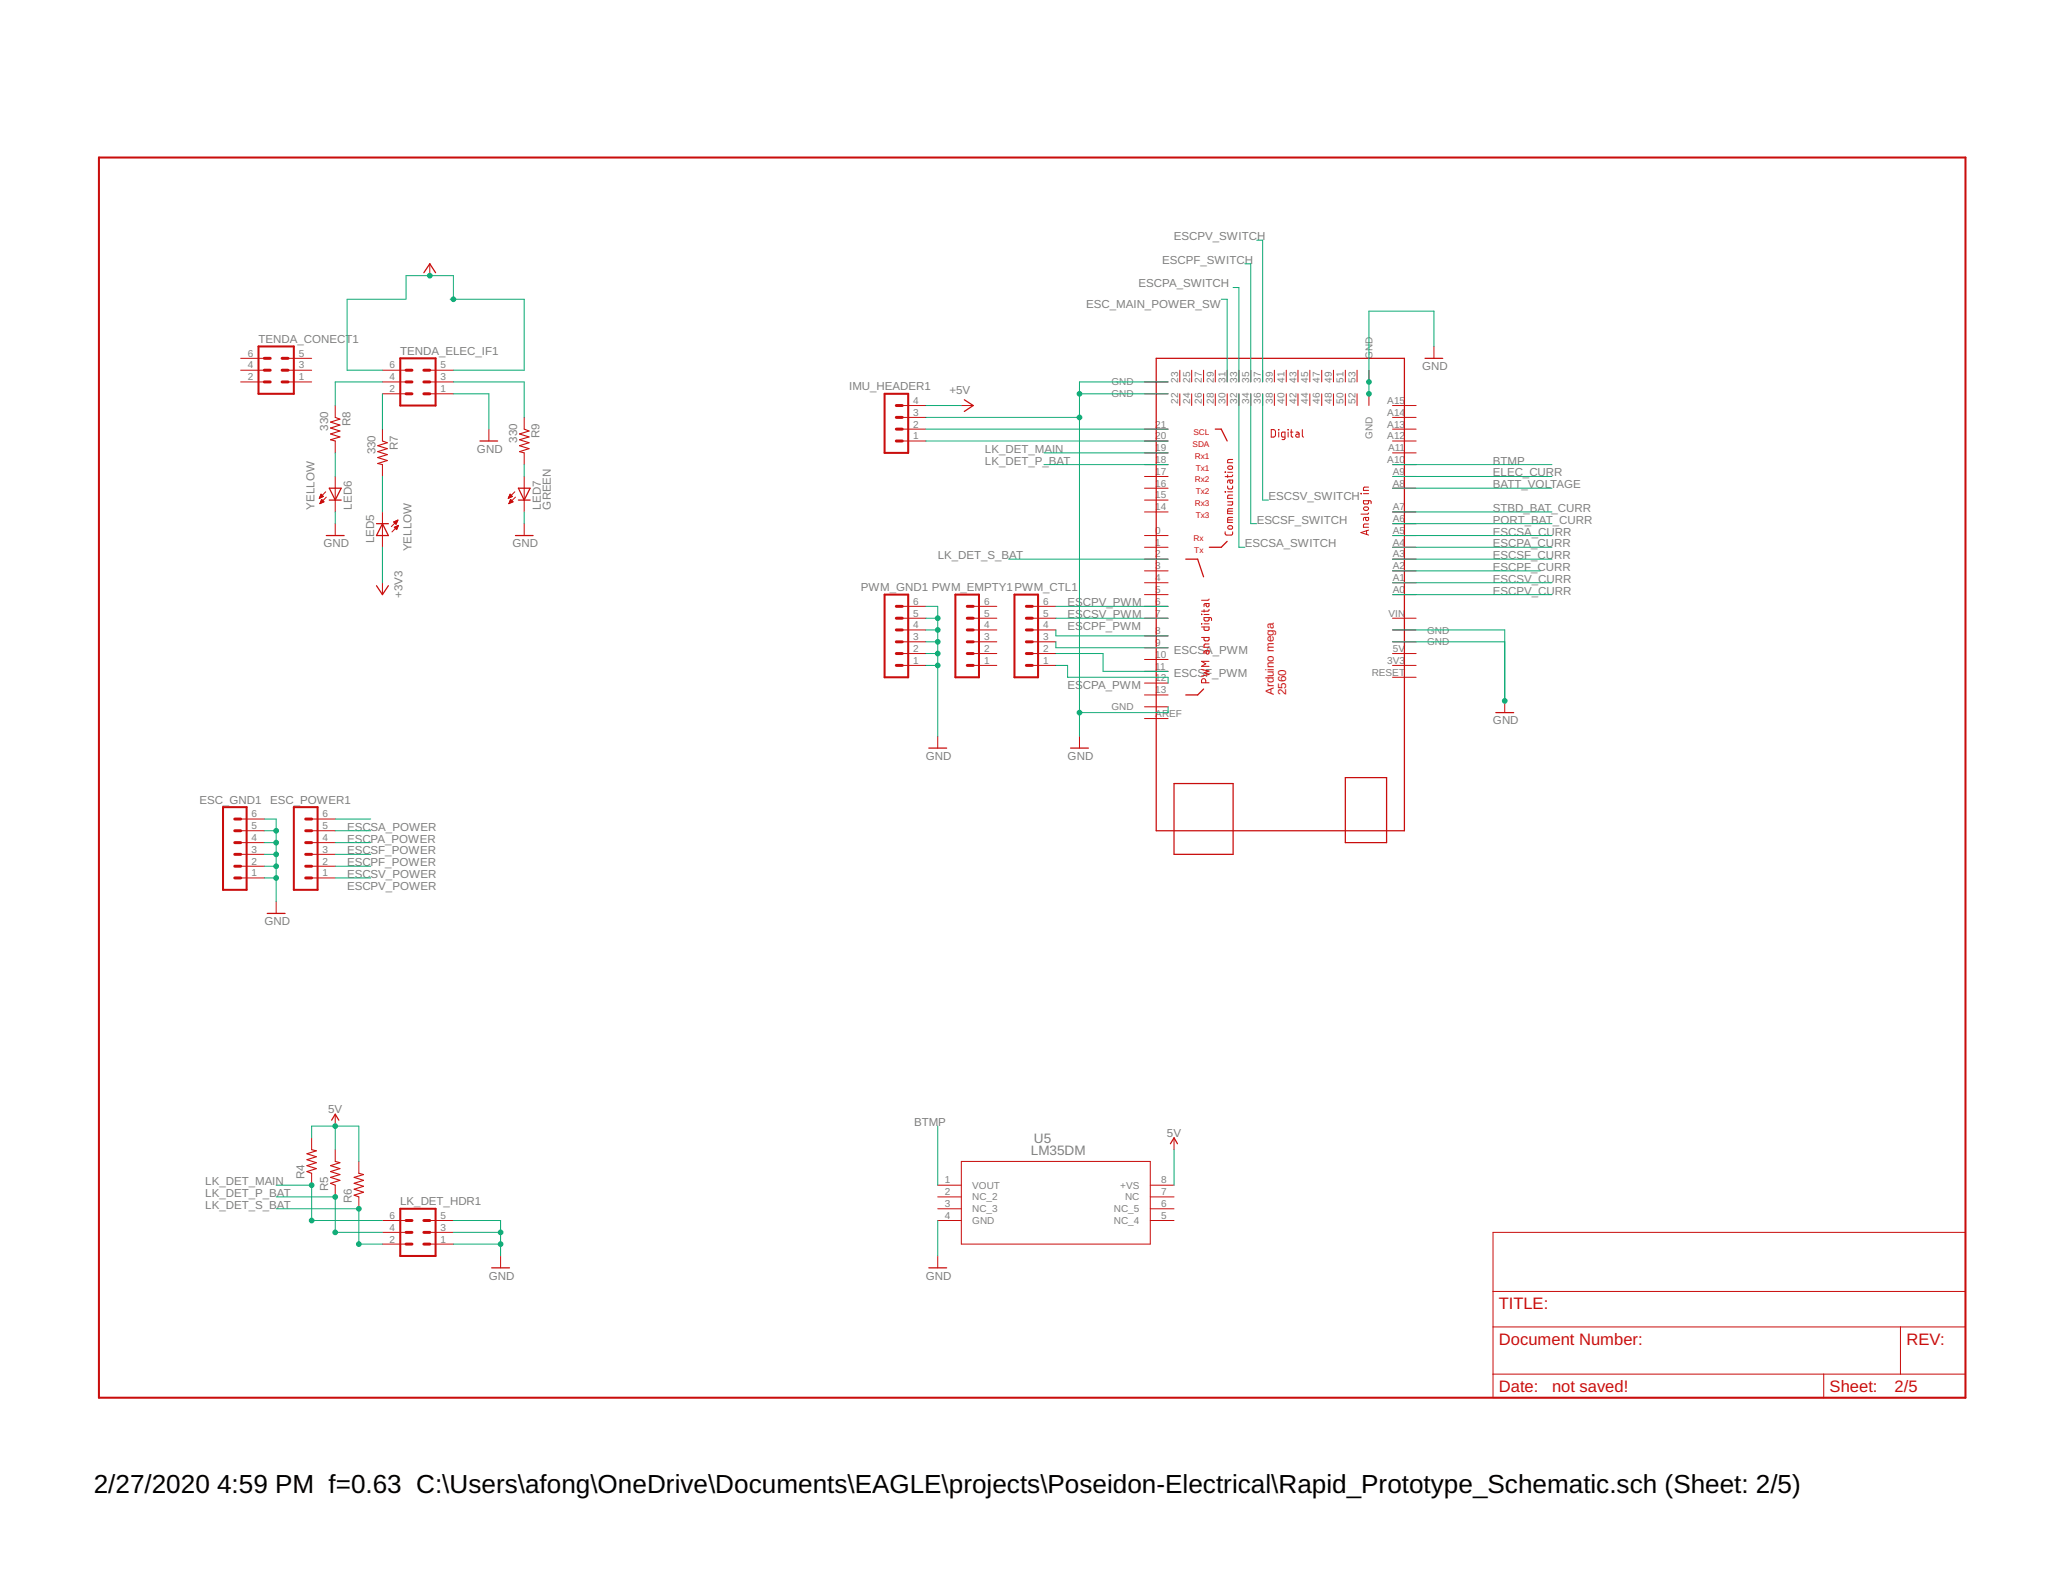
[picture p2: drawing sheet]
<svg xmlns="http://www.w3.org/2000/svg" width="279mm" height="216mm" viewBox="0 0 279 216" stroke-linecap="round" stroke-linejoin="round" font-family="sans-serif">
<path d="M13.4 21.3h252.8v168h-252.8zM35 46.9h4.8v6.4h-4.8zM54.2 48.5h4.8v6.4h-4.8zM119.8 53.3h3.2v8h-3.2zM119.8 80.5h3.2v11.2h-3.2zM129.4 80.5h3.2v11.2h-3.2zM137.4 80.5h3.2v11.2h-3.2zM30.2 109.3h3.2v11.2h-3.2zM39.8 109.3h3.2v11.2h-3.2zM54.2 163.7h4.8v6.4h-4.8z" fill="none" stroke="#c90d0c" stroke-width=".28"/>
<g fill="none" stroke="#c90d0c" stroke-width=".14">
<path d="M58.2 35.7v1.6M32.6 51.7h3.2M32.6 50.1h3.2M32.6 48.5h3.2M39 51.7h3.2M39 50.1h3.2M39 48.5h3.2M45.4 54.9v1.6M45.4 59.7v1.6M51.8 53.3h3.2M51.8 51.7h3.2M51.8 50.1h3.2"/>
<path d="M51.8 58.1v1.6M58.2 53.3h3.2M58.2 51.7h3.2M58.2 50.1h3.2M66.2 58.1v1.6M71 56.5v1.6M122.2 59.7h3.2M122.2 58.1h3.2M122.2 54.9h3.2M122.2 56.5h3.2M130.2 54.9h1.6M155 59.7h3.2"/>
<path d="M155 58.1h3.2M155 53.3h3.2M155 51.7h3.2M159.8 50.1v1.6M159.8 53.3v1.6M161.4 50.1v1.6M161.4 53.3v1.6M163 50.1v1.6M163 53.3v1.6M164.6 50.1v1.6M164.6 53.3v1.6M166.2 50.1v1.6"/>
<path d="M166.2 53.3v1.6M167.8 50.1v1.6M167.8 53.3v1.6M169.4 50.1v1.6M169.4 53.3v1.6M171 50.1v1.6M171 53.3v1.6M172.2 58.2h.4l.1 .2v.5l-.1 .3h-.4zM172.6 50.1v1.6M172.6 53.3v1.6M173.1 58.2h.1zM173.2 58.5v.7"/>
<path d="M174 59.2l-.4-.1v-.4l.1-.2h.3v.9l-.1 .1h-.3M174.2 50.1v1.6M174.2 53.3v1.6M174.4 58.2h.1M174.5 58.5v.7M174.8 58.5h.3M174.9 58.2v.8l.1 .2h.1M175.5 58.5h.3l.1 .2v.5h-.3l-.1-.3 .4-.1M175.8 50.1v1.6M175.8 53.3v1.6M176.4 58.2v.8l.2 .2M177.4 50.1v1.6"/>
<path d="M177.4 53.3v1.6M179 50.1v1.6M179 53.3v1.6M180.6 50.1v1.6M180.6 53.3v1.6M182.2 50.1v1.6M182.2 53.3v1.6M183.8 50.1v1.6M183.8 53.3v1.6M185.4 50.1v1.6M185.4 53.3v1.6M188.6 59.7h3.2"/>
<path d="M188.6 58.1h3.2M188.6 54.9h3.2M188.6 56.5h3.2M194.2 46.9v1.6M43.3 67.4h.1M43.3 67.4h.2M43.3 67.3h.4M43.3 68.2h.1M43.3 67.2h.5M43.3 68.1h.2M43.4 67.2h.3M43.4 68.1h.2"/>
<path d="M43.4 67.1h.3M43.4 68h.4M43.4 67.9h.5M43.4 67.1h.2M43.5 67h.1M43.5 67.9h.3M43.5 67.8h.2M43.5 67.7h.1M43.6 67.6l.3 .4-.6 .2zM43.8 67.2l-.3-.3-.3 .6M43.8 67.2l-.6 .3M44.1 66.6l-.9 .9"/>
<path d="M44.2 67.3l-.9 .9M45.4 64.5v4.8M45.4 70.9v1.6M51.8 62.9v1.6M51.8 69.3v4.8M51.8 78.9v1.6M53.3 70.7l.6-.3-.3 .6zM53.3 70.7h.5M53.4 71.4h.4M53.4 70.8h.3M53.4 70.6h.4M53.5 71.5h.3"/>
<path d="M53.5 70.8h.2M53.5 70.9h.2M53.6 71.4h.3M53.6 71h.1M53.6 71.6h.2M53.6 70.6h.2M53.7 71.7h.1M53.7 71.3h.2M53.7 70.5h.1M53.8 71.2h.1M53.9 70.4l-.9 .9M54 71.2l-.9 .9"/>
<path d="M54 71.2l-.3 .5-.3-.3M54 71.2l-.6 .2M68.9 67.4h.1M68.9 67.4h.2M68.9 67.3h.4M68.9 68.2h.1M68.9 67.2h.5M69 68.1h.1M69 67.2h.3M69 68.1h.2M69 67.1h.3M69 68h.4"/>
<path d="M69 67.9h.4M69 67.1h.2M69.1 67h.1M69.1 67.9h.3M69.1 67.8h.2M69.1 66.9l.3 .3-.6 .3zM69.2 67.7h.1M69.2 67.6l.3 .4-.6 .2zM69.7 66.6l-.9 .9M69.8 67.3l-.9 .9M71 61.3v1.6M71 64.5v4.8"/>
<path d="M71 70.9v1.6M155 78.9h3.2M155 77.3h3.2M155 75.7h3.2M155 74.1h3.2M155 72.5h3.2M155 69.3h3.2M155 67.7h3.2M155 66.1h3.2M155 64.5h3.2M155 62.9h3.2M155 61.3h3.2"/>
<path d="M165.9 72v.4l.3 .1h.6l.1-.5M165.9 63.9l.1 .1zM165.9 66.6l.1 .1zM166.3 68h.6v.4h-.6M166.3 65.8v.3l.1 .1 .5-.1v-.3M166.3 64.3v.4M166.3 70.4h.6M166.3 69.2h.6M166.3 66.6h.6M166.3 64h.6M166.4 71.2a.43 .43 0 0 1 .5 .1l-.1 .3-.3 .1a.23 .23 0 0 1-.2-.2 .23 .23 0 0 1 .1-.3zM166.4 63.1h.4a.23 .23 0 0 1 .1 .3 .23 .23 0 0 1-.2 .2h-.2a.23 .23 0 0 1-.2-.2 .23 .23 0 0 1 .1-.3z"/>
<path d="M166.6 65v.3a.19 .19 0 0 0 .2 .2 .19 .19 0 0 0 .1-.2v-.3h-.5l-.1 .1v.3M166.9 70.1h-.5l-.1 .2v.5h.6M166.9 68.9h-.5l-.1 .2v.5h.6M166.9 67.1h-.5l-.1 .1v.3h.6M166.9 64.3v.2l-.1 .1h-.9M166.9 62.2h-.5l-.1 .2v.3h.6M184.3 66.8l.1 .1zM184.7 66.9h.7M184.7 68.8l.4-.1a.23 .23 0 0 1 .3 .2 .23 .23 0 0 1-.3 .2h-.2a.24 .24 0 0 1-.2-.3zM185 70.1v.2a.2 .2 0 0 0 .2 .2 .2 .2 0 0 0 .2-.2v-.2h-.6l-.1 .1v.3M185.1 71.9v.5M185.4 71h-.6l-.1 .1v.3h.7"/>
<path d="M185.4 69.5l-.2 .1h-.9M185.4 67.8l-.1 .4-.5 .1-.1-.1v-.4h.8l.2 .1v.3M185.4 66h-.6l-.1 .1v.3h.7M185.4 71.8l-1.1 .3 1.1 .4M188.6 78.9h3.2M188.6 77.3h3.2M188.6 75.7h3.2M188.6 74.1h3.2M188.6 72.5h3.2M188.6 69.3h3.2M188.6 66.1h3.2M188.6 64.5h3.2"/>
<path d="M188.6 62.9h3.2M188.6 61.3h3.2M188.6 70.9h3.2M122.2 83.7h3.2M122.2 82.1h3.2M122.2 85.3h3.2M122.2 86.9h3.2M122.2 88.5h3.2M122.2 90.1h3.2M127 99.7v1.6M131.8 83.7h3.2M131.8 82.1h3.2"/>
<path d="M131.8 85.3h3.2M131.8 86.9h3.2M131.8 88.5h3.2M131.8 90.1h3.2M139.8 83.7h3.2M139.8 82.1h3.2M139.8 85.3h3.2M139.8 86.9h3.2M139.8 88.5h3.2M139.8 90.1h3.2M146.2 99.7v1.6M155 97.3h3.2"/>
<path d="M155 95.7h3.2M155 94.1h3.2M155 92.5h3.2M155 90.9h3.2M155 89.3h3.2M155 87.7h3.2M155 86.1h3.2M155 83.7h3.2M155 82.1h3.2M155 80.5h3.2M162.7 86.3h1v.4l-.1 .1h-.4l-.1-.5M162.7 84.9h1v.4l-.1 .1h-.4l-.1-.5"/>
<path d="M162.7 83.2h.1zM162.7 84.5h.1M162.7 90.7l1 .2-.6 .2 .6 .3-1 .2M163.1 82.6v.3M163.1 84.5h.6M163.1 83.2h.6M163.3 92.5v-.3a.29 .29 0 0 0-.3-.3 .29 .29 0 0 0-.3 .3v.3h1M163.3 88.1l.1 .5 .3-.1v-.4h-.5l-.1 .1v.3M163.3 81.7l.1 .5 .3-.1v-.4h-.5l-.1 .1v.3M163.7 87.2h-.5l-.1 .2v.3h.6M163.7 83.7v.4h-.5l-.1-.1v-.3h.8h.2v.4M163.7 82.6l-.1 .2h-.9"/>
<path d="M163.7 81.1l-.1 .2h-.9M163.7 89.6h-1l.6 .3-.6 .4h1M188.6 83.7h3.2M188.6 80.5h3.2M188.6 85.3h3.2M188.6 86.9h3.2M188.6 88.5h3.2M188.6 90.1h3.2M188.6 91.7h3.2M203.8 94.9v1.6M32.6 118.9h3.2M32.6 117.3h3.2"/>
<path d="M32.6 115.7h3.2M32.6 114.1h3.2M32.6 112.5h3.2M32.6 110.9h3.2M42.2 118.9h3.2M42.2 117.3h3.2M42.2 115.7h3.2M42.2 114.1h3.2M42.2 112.5h3.2M42.2 110.9h3.2M37.4 122.1v1.6M42.2 154.1v1.6"/>
<path d="M42.2 158.9v1.6M45.4 150.9v1.6M45.4 155.7v1.6M48.6 157.3v1.6M130.2 157.3h25.6v11.2h-25.6zM159 154.1v1.6M45.4 160.5v1.6M48.6 162.1v1.6M51.8 166.9h3.2M51.8 168.5h3.2M51.8 165.3h3.2M58.2 166.9h3.2"/>
<path d="M58.2 168.5h3.2M58.2 165.3h3.2M67.8 170.1v1.6M127 170.1v1.6M127 165.3h3.2M127 160.5h3.2M127 162.1h3.2M127 163.7h3.2M155.8 165.3h3.2M155.8 160.5h3.2M155.8 162.1h3.2M155.8 163.7h3.2"/>
<path d="M202.2 166.9h64v22.4h-64zM202.2 179.7h64M202.2 174.9h64M257.4 179.7v6.4M202.2 186.1h64M247 186.1v3.2"/>
</g>
<g fill="none" stroke="#c90d0c" stroke-width=".17">
<path d="M57.4 36.9l.8-1.2 .8 1.2M65 59.7h2.4M130.6 54.1l1.2 .8-1.2 .8M156.6 48.5h33.6v64h-33.6zM164.6 58.1h.8l.8 1.6M193 48.5h2.4M44.2 72.5h2.4M44.6 66.1h1.6l-.8 1.6zM44.6 67.7h1.6M51 70.9h1.6M51 79.3l.8 1.2 .8-1.2M51.8 70.9l.8 1.6h-1.6z"/>
<path d="M69.8 72.5h2.4M70.2 67.7h1.6M70.2 66.1h1.6l-.8 1.6zM160.6 75.7h1.6l.8 2.4M166.2 73.3l-.8 .8h-1.6M163 93.3l-.8 .8h-1.6M202.6 96.5h2.4M125.8 101.3h2.4M145 101.3h2.4M159 106.1h8v9.6h-8zM182.2 105.3h5.6v8.8h-5.6zM36.2 123.7h2.4"/>
<path d="M44.9 151.7l.5-.8 .5 .8M158.5 154.9l.5-.8 .5 .8M66.6 171.7h2.4M125.8 171.7h2.4"/>
</g>
<g fill="none" stroke="#c90d0c" stroke-width=".4">
<path d="M35.8 50.1h.8M35.8 51.7h.8M35.8 48.5h.8M38.2 50.1h.8M38.2 51.7h.8M38.2 48.5h.8M55 50.1h.8M55 51.7h.8M55 53.3h.8M57.4 50.1h.8M57.4 51.7h.8M57.4 53.3h.8"/>
<path d="M121.4 56.5h.8M121.4 58.1h.8M121.4 59.7h.8M121.4 54.9h.8M121.4 86.9h.8M121.4 88.5h.8M121.4 90.1h.8M121.4 83.7h.8M121.4 85.3h.8M121.4 82.1h.8M131 86.9h.8M131 88.5h.8"/>
<path d="M131 90.1h.8M131 83.7h.8M131 85.3h.8M131 82.1h.8M139 86.9h.8M139 88.5h.8M139 90.1h.8M139 83.7h.8M139 85.3h.8M139 82.1h.8M31.8 115.7h.8M31.8 117.3h.8"/>
<path d="M31.8 118.9h.8M31.8 112.5h.8M31.8 114.1h.8M31.8 110.9h.8M41.4 115.7h.8M41.4 117.3h.8M41.4 118.9h.8M41.4 112.5h.8M41.4 114.1h.8M41.4 110.9h.8M55 165.3h.8M55 166.9h.8"/>
<path d="M55 168.5h.8M57.4 165.3h.8M57.4 166.9h.8M57.4 168.5h.8"/>
</g>
<path d="M45.4 56.5l.6 .3-1.2 .4 1.2 .4-1.2 .4 1.2 .4-1.2 .4 1.2 .4-1.2 .4 .6 .1M51.8 59.7l.7 .3-1.3 .4 1.3 .4-1.3 .4 1.3 .4-1.3 .4 1.3 .4-1.3 .4 .6 .1M71 58.1l.6 .3-1.2 .4 1.2 .4-1.2 .4 1.2 .4-1.2 .4 1.2 .4-1.2 .4 .6 .1M42.2 155.7l.6 .2-1.2 .4 1.2 .4-1.2 .4 1.2 .4-1.2 .4 1.2 .4-1.2 .4 .6 .2M45.4 157.3l.6 .2-1.2 .4 1.2 .4-1.2 .4 1.2 .4-1.2 .4 1.2 .4-1.2 .4 .6 .2M48.6 158.9l.6 .2-1.2 .4 1.2 .4-1.2 .4 1.2 .4-1.2 .4 1.2 .4-1.2 .4 .6 .2" fill="none" stroke="#c90d0c" stroke-width=".15"/>
<g fill="none" stroke="#0dab76" stroke-width=".14">
<path d="M167 38.9h.8v12.8M168.6 35.7h.8v16M170.2 32.5h.8v19.2M51.8 51.7h-6.4v3.2M51.8 53.3v4.8M54.9 40.5h-7.9v9.6h4.8M55 40.5v-3.2h6.4v3.2M61 40.5h10v9.6h-9.6M61.4 53.3h4.8v4.8M61.4 51.7h9.6v4.8M125.4 56.5h20.8M125.4 54.9h4.8"/>
<path d="M125.4 59.7h32.8M125.4 58.1h32.8M146.2 53.3h12M158.2 51.7h-12v48M165.4 40.5h.8v11.2M167.8 53.3v20.8h.8M169.4 53.3v17.6h.8M171 53.3v14.4h.8M194.2 46.9v-4.8h-8.8v11.2M45.4 61.3v3.2M45.4 69.3v1.6M51.8 64.5v4.8"/>
<path d="M51.8 74.1v4.8M71 62.9v1.6M71 69.3v1.6M136.6 75.7h21.6M141.4 61.3h16.8M141.4 62.9h16.8M188.6 62.9h21.6M188.6 75.7h21.6M188.6 74.1h21.6M188.6 70.9h21.6M188.6 78.9h21.6M188.6 77.3h20"/>
<path d="M188.6 72.5h21.6M188.6 69.3h21.6M188.6 66.1h21.6M188.6 64.5h21.6M125.4 86.9h1.6M125.4 85.3h1.6M125.4 82.1h1.6v17.6M125.4 83.7h1.6M125.4 88.5h1.6M125.4 90.1h1.6M143 90.1h1.6v1.6h13.6v.8M143 82.1h15.2"/>
<path d="M143 83.7h15.2M143 88.5h6.4v2.4h8.8M143 85.3v.8h15.2M143 86.9v.8h15.2M158.2 95.7v.8h-12M188.6 86.9h15.2M188.6 85.3h15.2v9.6M188.6 80.5h21.6M35.8 110.9h1.6v11.2M35.8 112.5h1.6M35.8 114.1h1.6M35.8 115.7h1.6"/>
<path d="M35.8 117.3h1.6M35.8 118.9h1.6M45.4 110.9h4.8M45.4 112.5h4.8M45.4 114.1h4.8M45.4 115.7h4.8M45.4 117.3h4.8M45.4 118.9h4.8M42.2 154.1v-1.6h6.4v4.8M45.4 152.5v3.2M127 152.5v8M159 155.7v4.8"/>
<path d="M37.4 160.5h4.8v4.8h9.6M37.4 162.1h8v4.8h6.4M37.4 163.7h11.2v4.8h3.2M61.4 165.3h6.4v4.8M61.4 166.9h6.4M61.4 168.5h6.4M127 165.3v4.8"/>
</g>
<g fill="#0dab76" stroke="#0dab76" stroke-width=".14">
<circle cx="203.8" cy="94.9" r=".32"/>
<circle cx="146.2" cy="53.3" r=".32"/>
<circle cx="146.2" cy="56.5" r=".32"/>
<circle cx="146.2" cy="96.5" r=".32"/>
<circle cx="127" cy="83.7" r=".32"/>
<circle cx="127" cy="85.3" r=".32"/>
<circle cx="127" cy="86.9" r=".32"/>
<circle cx="127" cy="88.5" r=".32"/>
<circle cx="127" cy="90.1" r=".32"/>
<circle cx="185.4" cy="53.3" r=".32"/>
<circle cx="185.4" cy="51.7" r=".32"/>
<circle cx="67.8" cy="166.9" r=".32"/>
<circle cx="67.8" cy="168.5" r=".32"/>
<circle cx="37.4" cy="112.5" r=".32"/>
<circle cx="37.4" cy="114.1" r=".32"/>
<circle cx="37.4" cy="115.7" r=".32"/>
<circle cx="37.4" cy="117.3" r=".32"/>
<circle cx="37.4" cy="118.9" r=".32"/>
<circle cx="42.2" cy="160.5" r=".32"/>
<circle cx="42.2" cy="165.3" r=".32"/>
<circle cx="45.4" cy="162.1" r=".32"/>
<circle cx="45.4" cy="166.9" r=".32"/>
<circle cx="48.6" cy="163.7" r=".32"/>
<circle cx="48.6" cy="168.5" r=".32"/>
<circle cx="45.4" cy="152.5" r=".32"/>
<circle cx="58.2" cy="37.3" r=".32"/>
<circle cx="61.4" cy="40.5" r=".32"/>
</g>
<g font-size="3.5">
<text x="12.7" y="202.2">2/27/2020</text>
<text x="29.4" y="202.2">4:59 PM f=0.63 C:\Users\afong\OneDrive\Documents\EAGLE\projects\Poseidon-Electrical\Rapid_Prototype_Schematic.sch (Sheet: 2/5)</text>
</g>
<g font-size="2.2" fill="#c90d0c">
<text x="203" y="177.3">TITLE:</text>
<text x="203" y="182.1">Document Number:</text>
<text x="258.2" y="182.1">REV:</text>
<text x="203" y="188.5">Date:</text>
<text x="210.2" y="188.5">not saved!</text>
<text x="247.8" y="188.5">Sheet:</text>
<text x="256.6" y="188.5">2/5</text>
</g>
<g font-size="1.8" fill="#808080">
<text x="140" y="154.8">U5</text>
<text x="139.6" y="156.4">LM35DM</text>
</g>
<g font-size="1.6" fill="#808080">
<text x="157.4" y="35.7">ESCPF_SWITCH</text>
<text x="159" y="32.5">ESCPV_SWITCH</text>
<text x="147.1" y="41.7">ESC_MAIN_POWER_SW</text>
<text x="154.2" y="38.9">ESCPA_SWITCH</text>
<text x="35" y="46.5">TENDA_CONECT1</text>
<text x="54.2" y="48.1">TENDA_ELEC_IF1</text>
<text x="115" y="52.9">IMU_HEADER1</text>
<text x="128.6" y="53.3">+5V</text>
<text x="192.6" y="50.1">GND</text>
<text x="44.4" y="58.3" transform="rotate(-90 44.4 58.3)">330</text>
<text x="47.5" y="57.7" transform="rotate(-90 47.5 57.7)">R8</text>
<text x="70" y="59.9" transform="rotate(-90 70 59.9)">330</text>
<text x="73.1" y="59.3" transform="rotate(-90 73.1 59.3)">R9</text>
<text x="50.8" y="61.5" transform="rotate(-90 50.8 61.5)">330</text>
<text x="53.9" y="60.9" transform="rotate(-90 53.9 60.9)">R7</text>
<text x="64.6" y="61.3">GND</text>
<text x="133.4" y="61.3">LK_DET_MAIN</text>
<text x="133.4" y="62.9">LK_DET_P_BAT</text>
<text x="202.2" y="64.5">ELEC_CURR</text>
<text x="202.2" y="62.9">BTMP</text>
<text x="42.6" y="69" transform="rotate(-90 42.6 69)">YELLOW</text>
<text x="47.6" y="69" transform="rotate(-90 47.6 69)">LED6</text>
<text x="73.2" y="69" transform="rotate(-90 73.2 69)">LED7</text>
<text x="74.6" y="69" transform="rotate(-90 74.6 69)">GREEN</text>
<text x="170.2" y="70.9">ESCSF_SWITCH</text>
<text x="171.8" y="67.7">ESCSV_SWITCH</text>
<text x="202.2" y="70.9">PORT_BAT_CURR</text>
<text x="202.2" y="69.3">STBD_BAT_CURR</text>
<text x="202.2" y="66.1">BATT_VOLTAGE</text>
<text x="43.8" y="74.1">GND</text>
<text x="50.7" y="73.5" transform="rotate(-90 50.7 73.5)">LED5</text>
<text x="55.7" y="74.7" transform="rotate(-90 55.7 74.7)">YELLOW</text>
<text x="69.4" y="74.1">GND</text>
<text x="127" y="75.7">LK_DET_S_BAT</text>
<text x="168.6" y="74.1">ESCSA_SWITCH</text>
<text x="202.2" y="77.3">ESCPF_CURR</text>
<text x="202.2" y="75.7">ESCSF_CURR</text>
<text x="202.2" y="74.1">ESCPA_CURR</text>
<text x="202.2" y="72.5">ESCSA_CURR</text>
<text x="54.5" y="81" transform="rotate(-90 54.5 81)">+3V3</text>
<text x="116.6" y="80.1">PWM_GND1 PWM_EMPTY1PWM_CTL1</text>
<text x="144.6" y="82.1">ESCPV_PWM</text>
<text x="144.6" y="83.7">ESCSV_PWM</text>
<text x="202.2" y="80.5">ESCPV_CURR</text>
<text x="202.2" y="78.9">ESCSV_CURR</text>
<text x="144.6" y="85.3">ESCPF_PWM</text>
<text x="159" y="88.5">ESCSA_PWM</text>
<text x="144.6" y="93.3">ESCPA_PWM</text>
<text x="159" y="91.7">ESCSF_PWM</text>
<text x="202.2" y="98.1">GND</text>
<text x="125.4" y="102.9">GND</text>
<text x="144.6" y="102.9">GND</text>
<text x="27" y="108.8">ESC_GND1</text>
<text x="36.6" y="108.8">ESC_POWER1</text>
<text x="47" y="112.5">ESCSA_POWER</text>
<text x="47" y="118.9">ESCSV_POWER</text>
<text x="47" y="115.7">ESCSF_POWER</text>
<text x="47" y="114.1">ESCPA_POWER</text>
<text x="47" y="117.3">ESCPF_POWER</text>
<text x="35.8" y="125.3">GND</text>
<text x="47" y="120.5">ESCPV_POWER</text>
<text x="44.4" y="150.8">5V</text>
<text x="123.8" y="152.5">BTMP</text>
<text x="158" y="154">5V</text>
<text x="27.8" y="160.5">LK_DET_MAIN</text>
<text x="41.3" y="159.7" transform="rotate(-90 41.3 159.7)">R4</text>
<text x="44.5" y="161.3" transform="rotate(-90 44.5 161.3)">R5</text>
<text x="27.8" y="162.1">LK_DET_P_BAT</text>
<text x="27.8" y="163.7">LK_DET_S_BAT</text>
<text x="47.7" y="162.9" transform="rotate(-90 47.7 162.9)">R6</text>
<text x="54.2" y="163.2">LK_DET_HDR1</text>
<text x="66.2" y="173.3">GND</text>
<text x="125.4" y="173.3">GND</text>
</g>
<g font-size="1.6" fill="#c90d0c">
<text x="172.5" y="94.1" transform="rotate(-90 172.5 94.1)">Arduino mega</text>
<text x="174.2" y="94.1" transform="rotate(-90 174.2 94.1)">2560</text>
</g>
<g font-size="1.4" fill="#808080">
<text x="33.6" y="51.5">2</text>
<text x="33.6" y="49.9">4</text>
<text x="33.6" y="48.3">6</text>
<text x="40.5" y="51.5">1</text>
<text x="40.5" y="49.9">3</text>
<text x="40.5" y="48.3">5</text>
<text x="52.8" y="53.1">2</text>
<text x="52.8" y="51.5">4</text>
<text x="52.8" y="49.9">6</text>
<text x="59.7" y="53.1">1</text>
<text x="59.7" y="51.5">3</text>
<text x="59.7" y="49.9">5</text>
<text x="150.5" y="53.8">GND</text>
<text x="150.5" y="52.2">GND</text>
<text x="159.6" y="51.9" transform="rotate(-90 159.6 51.9)">23</text>
<text x="161.2" y="51.9" transform="rotate(-90 161.2 51.9)">25</text>
<text x="162.8" y="51.9" transform="rotate(-90 162.8 51.9)">27</text>
<text x="164.4" y="51.9" transform="rotate(-90 164.4 51.9)">29</text>
<text x="166" y="51.9" transform="rotate(-90 166 51.9)">31</text>
<text x="167.6" y="51.9" transform="rotate(-90 167.6 51.9)">33</text>
<text x="169.2" y="51.9" transform="rotate(-90 169.2 51.9)">35</text>
<text x="170.8" y="51.9" transform="rotate(-90 170.8 51.9)">37</text>
<text x="172.4" y="51.9" transform="rotate(-90 172.4 51.9)">39</text>
<text x="174" y="51.9" transform="rotate(-90 174 51.9)">41</text>
<text x="175.6" y="51.9" transform="rotate(-90 175.6 51.9)">43</text>
<text x="177.2" y="51.9" transform="rotate(-90 177.2 51.9)">45</text>
<text x="178.8" y="51.9" transform="rotate(-90 178.8 51.9)">47</text>
<text x="180.4" y="51.9" transform="rotate(-90 180.4 51.9)">49</text>
<text x="182" y="51.9" transform="rotate(-90 182 51.9)">51</text>
<text x="183.6" y="51.9" transform="rotate(-90 183.6 51.9)">53</text>
<text x="185.9" y="48.7" transform="rotate(-90 185.9 48.7)">GND</text>
<text x="123.7" y="59.5">1</text>
<text x="123.7" y="57.9">2</text>
<text x="123.7" y="56.3">3</text>
<text x="123.7" y="54.7">4</text>
<text x="156.5" y="59.5">20</text>
<text x="156.5" y="57.9">21</text>
<text x="159.6" y="54.7" transform="rotate(-90 159.6 54.7)">22</text>
<text x="161.2" y="54.7" transform="rotate(-90 161.2 54.7)">24</text>
<text x="162.8" y="54.7" transform="rotate(-90 162.8 54.7)">26</text>
<text x="164.4" y="54.7" transform="rotate(-90 164.4 54.7)">28</text>
<text x="166" y="54.7" transform="rotate(-90 166 54.7)">30</text>
<text x="167.6" y="54.7" transform="rotate(-90 167.6 54.7)">32</text>
<text x="169.2" y="54.7" transform="rotate(-90 169.2 54.7)">34</text>
<text x="170.8" y="54.7" transform="rotate(-90 170.8 54.7)">36</text>
<text x="172.4" y="54.7" transform="rotate(-90 172.4 54.7)">38</text>
<text x="174" y="54.7" transform="rotate(-90 174 54.7)">40</text>
<text x="175.6" y="54.7" transform="rotate(-90 175.6 54.7)">42</text>
<text x="177.2" y="54.7" transform="rotate(-90 177.2 54.7)">44</text>
<text x="178.8" y="54.7" transform="rotate(-90 178.8 54.7)">46</text>
<text x="180.4" y="54.7" transform="rotate(-90 180.4 54.7)">48</text>
<text x="182" y="54.7" transform="rotate(-90 182 54.7)">50</text>
<text x="183.6" y="54.7" transform="rotate(-90 183.6 54.7)">52</text>
<text x="185.9" y="59.4" transform="rotate(-90 185.9 59.4)">GND</text>
<text x="187.9" y="54.7">A15</text>
<text x="187.9" y="56.3">A14</text>
<text x="187.9" y="57.9">A13</text>
<text x="187.9" y="59.5">A12</text>
<text x="156.5" y="65.9">16</text>
<text x="156.5" y="64.3">17</text>
<text x="156.5" y="62.7">18</text>
<text x="156.5" y="61.1">19</text>
<text x="187.9" y="62.7">A10</text>
<text x="188" y="61.1">A11</text>
<text x="188.7" y="64.3">A9</text>
<text x="188.7" y="65.9">A8</text>
<text x="156.5" y="69.1">14</text>
<text x="156.5" y="67.5">15</text>
<text x="188.7" y="69.1">A7</text>
<text x="188.7" y="70.7">A6</text>
<text x="156.5" y="77.1">3</text>
<text x="156.5" y="75.5">2</text>
<text x="156.5" y="73.9">1</text>
<text x="156.5" y="72.3">0</text>
<text x="188.7" y="72.3">A5</text>
<text x="188.7" y="73.9">A4</text>
<text x="188.7" y="75.5">A3</text>
<text x="188.7" y="77.1">A2</text>
<text x="123.7" y="83.5">5</text>
<text x="123.7" y="81.9">6</text>
<text x="133.3" y="83.5">5</text>
<text x="133.3" y="81.9">6</text>
<text x="141.3" y="83.5">5</text>
<text x="141.3" y="81.9">6</text>
<text x="156.5" y="83.5">7</text>
<text x="156.5" y="81.9">6</text>
<text x="156.5" y="80.3">5</text>
<text x="156.5" y="78.7">4</text>
<text x="188.1" y="83.5">VIN</text>
<text x="188.7" y="78.7">A1</text>
<text x="188.7" y="80.3">A0</text>
<text x="123.7" y="89.9">1</text>
<text x="123.7" y="88.3">2</text>
<text x="123.7" y="86.7">3</text>
<text x="123.7" y="85.1">4</text>
<text x="133.3" y="89.9">1</text>
<text x="133.3" y="88.3">2</text>
<text x="133.3" y="86.7">3</text>
<text x="133.3" y="85.1">4</text>
<text x="141.3" y="89.9">1</text>
<text x="141.3" y="88.3">2</text>
<text x="141.3" y="86.7">3</text>
<text x="141.3" y="85.1">4</text>
<text x="156.5" y="89.1">10</text>
<text x="156.5" y="87.5">9</text>
<text x="156.5" y="85.9">8</text>
<text x="187.9" y="89.9">3V3</text>
<text x="188.7" y="88.3">5V</text>
<text x="193.3" y="85.8">GND</text>
<text x="193.3" y="87.4">GND</text>
<text x="156.5" y="93.9">13</text>
<text x="156.5" y="92.3">12</text>
<text x="156.5" y="90.7">11</text>
<text x="185.8" y="91.5">RESET</text>
<text x="150.5" y="96.2">GND</text>
<text x="156.5" y="97.1">AREF</text>
<text x="34.1" y="113.9">4</text>
<text x="34.1" y="112.3">5</text>
<text x="34.1" y="110.7">6</text>
<text x="43.7" y="113.9">4</text>
<text x="43.7" y="112.3">5</text>
<text x="43.7" y="110.7">6</text>
<text x="34.1" y="118.7">1</text>
<text x="34.1" y="117.1">2</text>
<text x="34.1" y="115.5">3</text>
<text x="43.7" y="118.7">1</text>
<text x="43.7" y="117.1">2</text>
<text x="43.7" y="115.5">3</text>
<text x="128" y="160.3">1</text>
<text x="128" y="161.9">2</text>
<text x="131.7" y="161">VOUT</text>
<text x="151.7" y="161">+VS</text>
<text x="157.3" y="161.9">7</text>
<text x="157.3" y="160.3">8</text>
<text x="52.8" y="166.7">4</text>
<text x="52.8" y="165.1">6</text>
<text x="59.7" y="166.7">3</text>
<text x="59.7" y="165.1">5</text>
<text x="128" y="163.5">3</text>
<text x="128" y="165.1">4</text>
<text x="131.7" y="162.6">NC_2</text>
<text x="131.7" y="164.2">NC_3</text>
<text x="131.7" y="165.8">GND</text>
<text x="150.9" y="165.8">NC_4</text>
<text x="150.9" y="164.2">NC_5</text>
<text x="152.4" y="162.6">NC</text>
<text x="157.3" y="165.1">5</text>
<text x="157.3" y="163.5">6</text>
<text x="52.8" y="168.3">2</text>
<text x="59.7" y="168.3">1</text>
</g>
<g font-size="1.1" fill="#c90d0c">
<text x="161.6" y="58.9">SCL</text>
<text x="161.5" y="60.5">SDA</text>
<text x="161.8" y="65.3">Rx2</text>
<text x="161.8" y="62.1">Rx1</text>
<text x="161.9" y="63.7">Tx1</text>
<text x="161.8" y="68.5">Rx3</text>
<text x="161.9" y="70.1">Tx3</text>
<text x="161.9" y="66.9">Tx2</text>
<text x="161.6" y="73.3">Rx</text>
<text x="161.7" y="74.9">Tx</text>
</g>
</svg>
